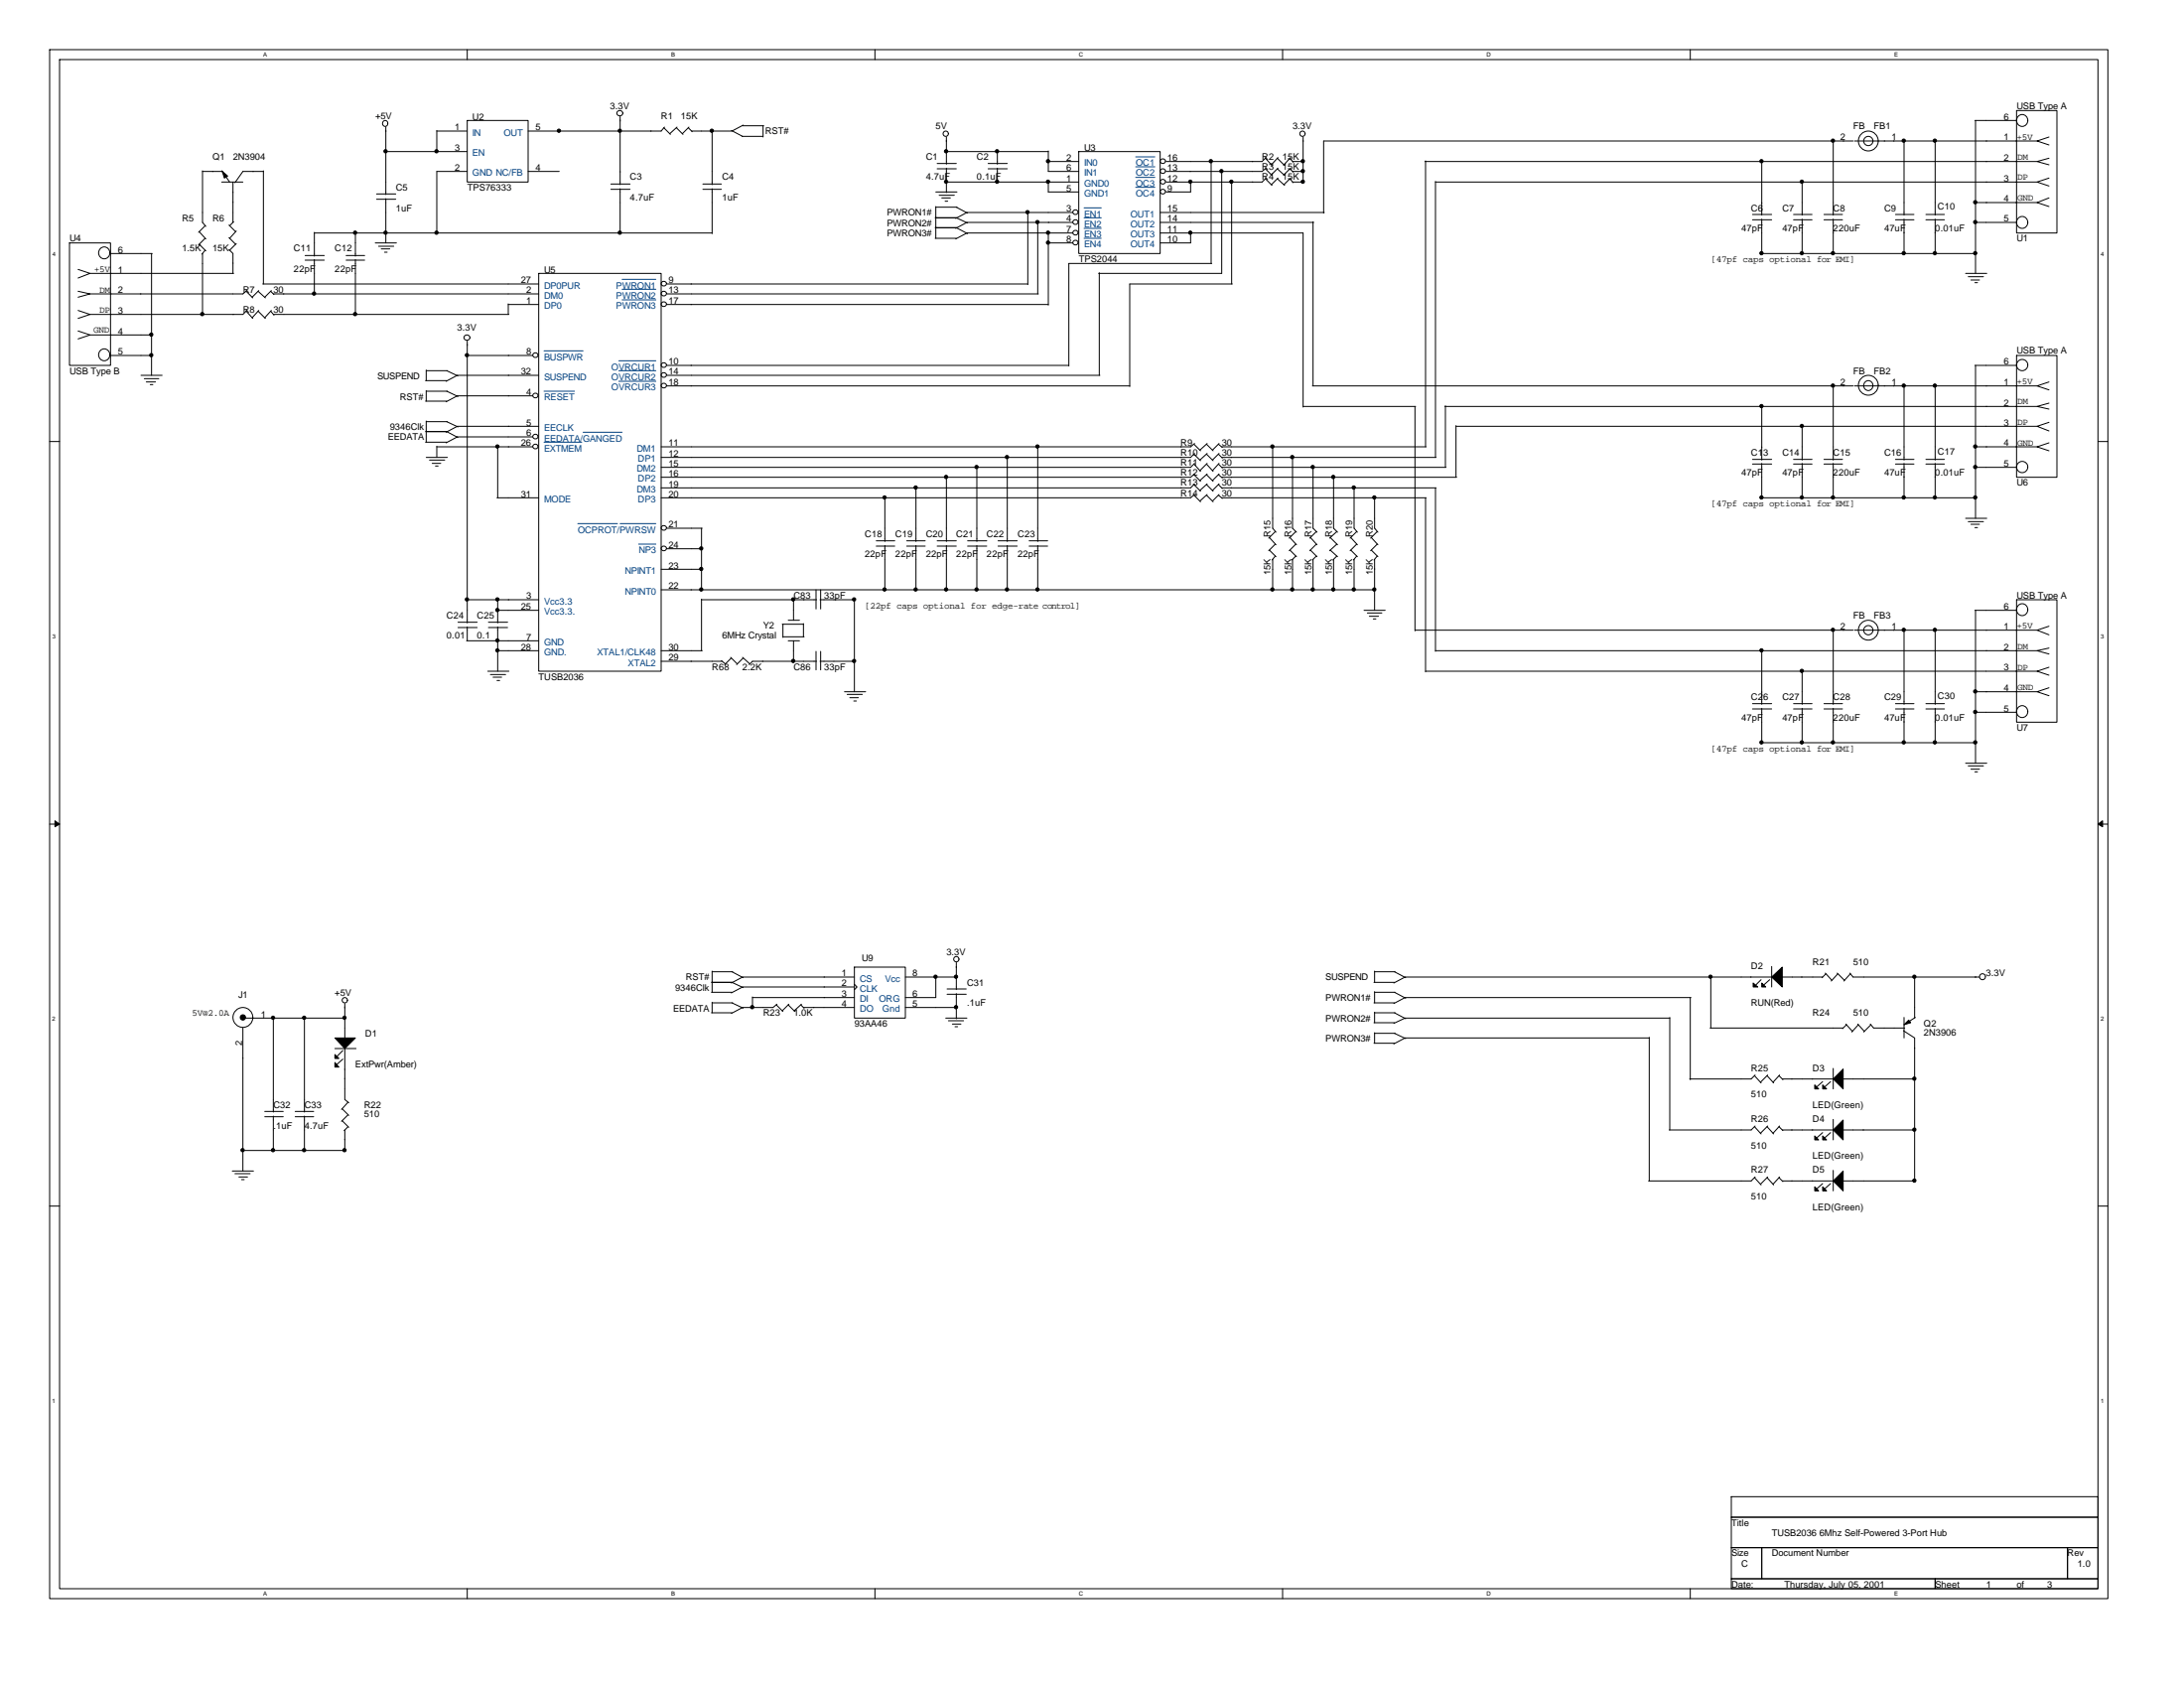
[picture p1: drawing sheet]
<svg xmlns="http://www.w3.org/2000/svg" width="279mm" height="216mm" viewBox="0 0 279 216" stroke-linecap="round" stroke-linejoin="round" font-family="sans-serif">
<g fill="none" stroke="#000" stroke-width=".13">
<path d="M6.3 6.3h263.4v198.2h-263.4zM7.6 7.6h260.8v195.6h-260.8zM49.4 16.3v8.6M49.4 19.4h10.4M49.6 15.7a.33 .33 0 0 0-.2-.3 .33 .33 0 0 0-.4 .2 .36 .36 0 0 0 0 .4 .36 .36 0 0 0 .4 .1l.2-.3M55.9 16.8h3.9M55.9 16.7v2.7M59.8 15.4h7.8v7.9h-7.8zM59.8 6.3v1.3M79.3 14.9v8.7M84.9 16.3l.9 .9M85 16.3l-.4 .5h-17"/>
<path d="M86.5 16.3l.9 .9M86.6 16.3l-.9 .8M88.1 16.3l.5 .5M88.1 16.3l-.8 .8M91.1 16.7v6.9M93.6 16.7l1.4 .7M94.9 17.4h2.7M95 16.1h2.7M95.1 16l-1.5 .8h-5.1M97.6 16.1v1.4M111.9 6.3v1.3M121 19.4h13.1"/>
<path d="M121.1 17.5v3.5M127.6 19.4v1.6M134.1 19.3v2.6h3.9M138 19.4h10.4v13h-10.4zM164.1 6.3v1.3M166.7 17.5v5.8h-1.3M216.2 6.3v1.3M234.5 17.9v9.6M237.1 18h-67.8v9.3M237.2 18h23.4M243.6 17.9v9.6M247.6 17.9v9.6"/>
<path d="M252.6 15.4h5.4M252.7 15.4v19.6M258 14.1h5.1v15.7h-5.1zM262.1 17.5l-1.5 .5 1.5 .5M8.9 31.1h5.2v15.6h-5.2zM10 34.5l1.5 .5-1.5 .6M10 37.3l1.5 .3-1.5 .4M10 39.7l1.5 .5-1.5 .5M11.5 35h18.4M14.1 32.4h5.4M19.4 32.4v15.6M25.5 31.2l.8 .9"/>
<path d="M25.5 29.6l.8 1M25.9 21.9h2.5M25.9 21.8v6.6l.4 .6M25.9 32.4v7.9M26.2 28.9l-.8 .8M26.2 30.5l-.8 .8M26.2 32l-.4 .5M28.4 23.3h2.7M28.4 21.8l1 1.5M29.3 31.9l.5 .5v2.6M29.3 30.4l.8 .8M29.3 28.8l.8 .8"/>
<path d="M29.8 23.3v5.1M29.9 28.4l-.5 .5M30.2 31.2l-.8 .8M30.2 29.5l-.8 1M31.5 37.3l.8 .8M31.5 39.8l.8 .9M31.6 37.2l-.5 .4h-19.6M31.6 39.7l-.5 .5h-19.6M33 37.3l1 .8M33 39.8l1 .9M33.1 37.2l-.8 .8M33.1 39.7l-.8 .9"/>
<path d="M33.6 36.3h35.3M33.7 21.9h-2.6l-1 1.5M33.7 21.8v14.5M34.6 37.3l.5 .4M34.6 39.8l.5 .5M34.7 37.2l-.8 .8M34.7 39.7l-.8 .9M35 37.6h33.9M39 33.3h2.5M39 32.7h2.5M40.2 29.7v3.1M40.2 33.2v4.5"/>
<path d="M40.2 29.8h50.9M44.3 33.3h2.4M44.3 32.7h2.4M45.5 29.7v3.1M45.5 33.2v7.1M48 31.1h2.7M48.2 25.5h2.4M48.2 24.8h2.4M48.4 31.5h2M48.8 31.8h1.1M49.2 32.3h.3M49.4 25.4v5.7"/>
<path d="M59.8 21.9h-3.9v8M65 38.9h3.9M65 38.9v1.3M67.6 21.9h3.9M68.9 35h15.7v50.9h-15.7zM78.1 24.2h2.5M78.1 23.5h2.5M79.3 24.1v5.8M85.3 36.2a.32 .32 0 0 0-.5-.2 .32 .32 0 0 0-.1 .5 .34 .34 0 0 0 .6-.2M85.3 37.5a.32 .32 0 0 0-.5-.2 .32 .32 0 0 0-.1 .5 .34 .34 0 0 0 .6-.3M85.3 38.9a.32 .32 0 0 0-.5-.3 .32 .32 0 0 0-.1 .6 .34 .34 0 0 0 .6-.3M85.3 37.6h47.5"/>
<path d="M85.3 38.9h48.8M85.3 36.3h46.2M89.9 24.2h2.4M89.9 23.5h2.4M91.1 24.1v5.8M119.6 27.9h2.8M119.6 29.1h2.8M119.6 30.5h2.7M119.7 24.6h2.7M119.7 26.4v4.1M119.7 26.5h2.7M119.9 21.6h2.4"/>
<path d="M119.9 20.9h2.4M120.1 25h2M120.5 25.3h1.1M120.9 25.7h.3M121.1 21.5v3.1M121.1 23.3h16.9M122.3 26.5l1.5 .8M122.3 27.9l1.5 .6M122.3 29.1l1.5 .8M126.4 21.6h2.5M126.4 20.9h2.5M127.6 21.5v1.8"/>
<path d="M131.5 27.2v9.2M132.8 28.4v9.2M134.1 23.2v1.4h3.9M134.1 31.1h3.1M134.1 20.7h3.9M134.1 29.7v9.3M137.2 28.4h-13.5l-1.4 .8M137.2 27.2h-13.5l-1.4 .7M137.2 29.8h-13.5l-1.4 .8M137.9 28.4a.32 .32 0 0 0-.5-.3 .32 .32 0 0 0 0 .6 .34 .34 0 0 0 .5-.3M137.9 27.1a.32 .32 0 0 0-.5-.2 .32 .32 0 0 0 0 .5 .34 .34 0 0 0 .5-.3M137.9 29.7a.32 .32 0 0 0-.5-.2 .32 .32 0 0 0 0 .5 .34 .34 0 0 0 .5-.2"/>
<path d="M137.9 31a.32 .32 0 0 0-.5-.2 .32 .32 0 0 0 0 .5 .34 .34 0 0 0 .5-.3M140.6 34.9v13.1M148.4 29.8h18.3v22.3M148.4 28.4h19.7M148.4 27.2h21M149.1 20.6a.32 .32 0 0 0-.5-.3 .32 .32 0 0 0 0 .6 .34 .34 0 0 0 .5-.3M149.1 21.8a.32 .32 0 0 0-.5-.2 .32 .32 0 0 0 0 .5 .34 .34 0 0 0 .5-.2M149.1 23.2a.32 .32 0 0 0-.5-.2 .32 .32 0 0 0 0 .5 .34 .34 0 0 0 .5-.3M149.1 24.5a.32 .32 0 0 0-.5-.3 .32 .32 0 0 0 0 .6 .34 .34 0 0 0 .5-.3M152.3 23.2v1.4h-3.1M152.3 29.7v1.4h-3.9M154.9 20.6v13.1"/>
<path d="M155 33.7h-18.3v13.1M156.3 21.8v13.2h-15.8M157.6 23.2v13.1M157.6 36.3h-13.1v13.1M161.9 22.9l.8 .8M161.9 20.2l.8 1M161.9 21.6l.8 .8M162 22.8l-.5 .5h-12.3M162 20.2l-.5 .5h-12.3M162 21.5l-.5 .4h-12.3M163.4 22.9l.9 .8M163.4 20.2l.9 1"/>
<path d="M163.4 21.6l.9 .8M163.5 22.8l-.9 .8M163.5 20.2l-.9 .9M163.5 21.5l-.9 .9M165 22.9l.4 .5M165 20.2l.4 .5M165 21.6l.4 .4M165.1 22.8l-.8 .8M165.1 20.2l-.8 .9M165.1 21.5l-.8 .9M165.4 20.7h1.3M165.4 21.9h1.3"/>
<path d="M168 28.4v21M182.3 20.7h78.3M182.4 20.6v36.6M183.6 23.3h77M183.6 23.2v35.3M224.2 28.1h2.5M224.2 27.4h2.5M225.4 20.7v6.8M225.4 28v4.5M225.4 32.4h27.4M229.4 28.1h2.4M229.4 27.4h2.4"/>
<path d="M230.5 23.2v4.3M230.5 28v4.5M233.3 28.1h2.4M233.3 27.4h2.4M234.5 28v4.4M242.5 28.1h2.4M242.5 27.4h2.4M243.6 28v4.4M246.4 28.1h2.4M246.4 27.4h2.4M247.6 28v4.4M251.5 35h2.7"/>
<path d="M251.8 35.4h1.9M252.1 35.8h1.1M252.6 36.2h.4M252.6 28.4h5.4M252.7 25.9h7.9M262.1 20.2l-1.5 .5 1.5 .4M262.1 22.8l-1.5 .5 1.5 .5M262.1 25.3l-1.5 .6 1.5 .5M6.3 56.5h1.3M10 42.3l1.5 .5-1.5 .5M11.5 42.8h8M14.1 45.5h5.4"/>
<path d="M18 48h2.7M18.5 48.4h1.8M18.7 48.9h1.2M19.2 49.2h.4M35 40.2h30.1M54.4 51.3h2.7M54.4 48.7h2.7M54.4 55.2h2.8M54.4 56.6h2.7M54.5 58.5h2.7M54.5 47.3v1.4M54.5 50v1.3"/>
<path d="M54.5 53.8v2.8M54.5 50h2.7M54.5 47.4h2.7M54.5 53.9h2.7M54.9 58.8h2M55.3 59.3h1.1M55.7 59.6h.3M55.9 57.2h12.3M55.9 57.1v1.4M57.1 50l1.5 .7M57.1 47.4l1.5 .7M57.1 53.9l1.5 .7"/>
<path d="M57.1 55.2l1.5 .8M58.4 55.9h9.8M58.5 55.9l-1.4 .7M59.8 43.6v36.1M59.8 45.5h8.4M63.7 57.1v6.6M68.2 50.6h-9.7l-1.4 .8M68.8 57.1a.32 .32 0 0 0-.4-.3 .32 .32 0 0 0-.1 .6 .34 .34 0 0 0 .5-.3M68.8 55.8a.32 .32 0 0 0-.4-.2 .32 .32 0 0 0-.1 .5 .34 .34 0 0 0 .5-.3M68.8 50.5a.32 .32 0 0 0-.4-.2 .32 .32 0 0 0-.1 .5 .34 .34 0 0 0 .5-.2M68.8 45.4a.32 .32 0 0 0-.4-.3 .32 .32 0 0 0-.1 .6 .34 .34 0 0 0 .5-.3M68.9 48h-10.4l-1.4 .8"/>
<path d="M68.9 54.5h-10.4l-1.4 .8M85.3 46.7a.32 .32 0 0 0-.5-.3 .32 .32 0 0 0-.1 .5 .34 .34 0 0 0 .6-.2M85.3 49.3a.32 .32 0 0 0-.5-.3 .32 .32 0 0 0-.1 .6 .34 .34 0 0 0 .6-.3M85.3 47.9a.32 .32 0 0 0-.5-.2 .32 .32 0 0 0-.1 .5 .34 .34 0 0 0 .6-.2M85.3 48h55.4M85.3 49.4h59.2M85.3 46.7h51.4M125 59.7v9.6M128.9 58.4v10.9M132.8 57.1v12.2M152.7 56.8l.9 .9M152.7 58.1l.9 .8"/>
<path d="M152.7 59.4l.9 .9M152.8 58l-.5 .5h-67.7M152.8 56.7l-.5 .5h-67.7M152.8 59.3l-.5 .5h-67.7M154.3 56.8l.9 .9M154.3 58.1l.9 .8M154.3 59.4l.9 .9M154.4 56.7l-.9 .9M154.4 58l-.9 .8M154.4 59.3l-.9 .9M155.9 56.8l.5 .4M155.9 58.1l.5 .5"/>
<path d="M155.9 59.4l.5 .5M156 56.7l-.9 .9M156 58l-.9 .8M156 59.3l-.9 .9M156.3 58.5h27.4M156.3 57.2h26.2M156.3 59.8h28.7M162.8 57.1v10.5l.4 .5M165.4 58.4v9.2l.5 .5M166.7 52h14.4M167.9 49.4h69.2M168 59.7v7.9l.5 .5"/>
<path d="M181 52v28.7M184.8 52h75.8M184.9 51.9v7.9M186.3 54.5h74.3M186.3 54.4v6.6M224.2 59.4h2.5M224.2 58.8h2.5M225.4 52v6.8M225.4 59.3v4.5M229.4 59.4h2.4M229.4 58.8h2.4M230.5 54.4v4.4"/>
<path d="M230.5 59.3v4.5M233.3 59.4h2.4M233.3 58.8h2.4M234.5 49.3v9.5M234.5 59.3v4.4M237.2 49.4h23.4M239.6 49.3a.59 .59 0 0 0-.9-.5 .59 .59 0 0 0 0 1 .59 .59 0 0 0 .9-.5M242.5 59.4h2.4M242.5 58.8h2.4M243.6 49.3v9.5M243.6 59.3v4.4M246.4 59.4h2.4"/>
<path d="M246.4 58.8h2.4M247.6 49.3v9.5M247.6 59.3v4.4M252.6 59.8h5.4M252.6 46.7h5.4M252.7 57.2h7.9M252.7 46.7v19.6M258 45.5h5.1v15.5h-5.1zM259.4 59.7a.72 .72 0 0 0-1.1-.6 .72 .72 0 0 0 0 1.2 .72 .72 0 0 0 1.1-.6M259.4 46.7a.72 .72 0 0 0-1.1-.6 .72 .72 0 0 0 0 1.2 .72 .72 0 0 0 1.1-.6M262.1 48.9l-1.5 .5 1.5 .5M262.1 51.6l-1.5 .4 1.5 .3"/>
<path d="M262.1 54l-1.5 .5 1.5 .6M262.1 56.6l-1.5 .6 1.5 .5M268.4 56.5h1.3M58.6 79.6h2.4M59.8 76.7h9.1M62.5 79.6h2.4M63.6 78.1h5.3M63.6 63.7h5.3M63.7 76.6v3.1M84.6 72.8h5.2M84.6 75.4h91.3M85.3 67.5a.32 .32 0 0 0-.5-.3 .32 .32 0 0 0-.1 .6 .34 .34 0 0 0 .6-.3"/>
<path d="M85.3 70.1a.32 .32 0 0 0-.5-.2 .32 .32 0 0 0-.1 .5 .34 .34 0 0 0 .6-.3M85.3 67.6h4.5M85.3 70.2h4.5M89.7 76.7h14.8M89.7 67.6v7.9M89.7 76.6v6.6M100.1 79.8h2.7M100.2 79.8v1.7M100.8 79.3h1.5M101.5 76.6v2.7M102.8 79.8v1.6M104.4 75.4v2.5"/>
<path d="M104.9 76.7h4.5M105 75.4v2.5M109.3 76.7v11.8M112.1 69.8h2.4M112.1 69.2h2.4M113.2 63.6v5.7M113.2 69.8v5.7M116 69.8h2.4M116 69.2h2.4M117.2 62.3v7M117.2 69.8v5.7M119.9 69.8h2.4"/>
<path d="M119.9 69.2h2.4M121.1 61v8.3M121.1 69.8v5.7M123.8 69.8h2.4M123.8 69.2h2.4M125 69.8v5.7M127.7 69.8h2.4M127.7 69.2h2.4M128.9 69.8v5.7M131.7 69.8h2.3M131.7 69.2h2.3M132.8 69.8v5.7"/>
<path d="M152.7 60.7l.9 .9M152.7 62l.9 .8M152.7 63.3l.9 .9M152.8 60.6l-.5 .4h-67.7M152.8 61.9l-.5 .5h-67.7M152.8 63.2l-.5 .5h-67.7M154.3 60.7l.9 .9M154.3 62l.9 .8M154.3 63.3l.9 .9M154.4 60.6l-.9 .9M154.4 61.9l-.9 .8M154.4 63.2l-.9 .9"/>
<path d="M155.9 60.7l.5 .4M155.9 62l.5 .5M155.9 63.3l.5 .5M156 60.6l-.9 .9M156 61.9l-.9 .8M156 63.2l-.9 .9M156.3 61h30.1M156.3 62.4h27.4M156.3 63.7h26.2M162.4 68.7l.8 1M162.4 70.4l.8 .8M162.8 71.5v4"/>
<path d="M163.2 68l-.9 .8M163.2 69.6l-.9 .8M163.2 71.1l-.5 .5M165 68.7l.9 1M165 70.4l.9 .8M165.4 71.5v4M165.8 68l-.9 .8M165.8 69.6l-.9 .8M165.8 71.1l-.5 .5M167.6 68.7l.9 1M167.6 70.4l.9 .8M168 71.5v4"/>
<path d="M168.4 68l-.8 .8M168.4 69.6l-.8 .8M168.4 71.1l-.5 .5M170.2 68.7l.9 1M170.2 70.4l.9 .8M170.6 61v6.6l.5 .5M170.6 71.5v4M171 68l-.9 .8M171 69.6l-.9 .8M171 71.1l-.5 .5M172.8 68.7l.9 1M172.8 70.4l.9 .8"/>
<path d="M173.2 62.3v5.3l.5 .5M173.2 71.5v4M173.6 68l-.9 .8M173.6 69.6l-.9 .8M173.6 71.1l-.5 .5M174.5 78.1h2.7M174.9 78.4h1.9M175.2 78.8h1.2M175.4 68.7l.9 1M175.4 70.4l.9 .8M175.7 79.2h.3M175.9 63.6v4l.4 .5"/>
<path d="M175.9 71.5v6.6M176.2 68l-.9 .8M176.2 69.6l-.9 .8M176.2 71.1l-.4 .5M182.4 63.7v22.2M183.6 62.4v20.9M225.4 63.7h27.4M251.5 66.3h2.7M251.8 66.7h1.9M252.1 67.1h1.1M252.6 78.1h5.4M252.6 67.5h.4"/>
<path d="M252.7 78.1v19.5M258 76.7h5.1v15.7h-5.1zM58.6 80.3h2.4M59.7 82h9.2M59.8 80.2v1.8M62.4 85.9h2.7M62.5 80.3h2.4M62.7 86.3h2M63.1 86.6h1.1M63.6 87h.3M63.6 83.2h5.3M63.7 80.2v5.7"/>
<path d="M84.6 84.6h7.8M84.6 83.2h5.2M92.3 84.5l.5 .4M93.5 84.1l.8 .8M93.6 84.2l-.9 .8M95 84.1l.9 .8M95.1 84.2l-.9 .8M100.2 81.4h2.7M100.8 82h1.5M101.5 82v2.7M104.4 83.3v2.4M104.5 84.6h-8.2l-.5 .4"/>
<path d="M104.9 84.6h4.5M105 83.3v2.4M108 88.5h2.7M108.4 88.8h1.9M108.7 89.2h1.1M109.2 89.7h.4M181 80.6h56.1M182.4 85.9h78.2M183.6 83.2h77M224.2 90.7h2.5M224.2 90h2.5M225.4 83.2v6.9"/>
<path d="M225.4 90.6v4.5M225.4 95h27.4M229.4 90.7h2.4M229.4 90h2.4M230.5 85.8v4.3M230.5 90.6v4.5M233.3 90.7h2.4M233.3 90h2.4M234.5 80.5v9.6M234.5 90.6v4.4M237.2 80.6h23.4M242.5 90.7h2.4"/>
<path d="M242.5 90h2.4M243.6 80.5v9.6M243.6 90.6v4.4M246.4 90.7h2.4M246.4 90h2.4M247.6 80.5v9.6M247.6 90.6v4.4M251.5 97.6h2.7M251.8 98h1.9M252.1 98.4h1.1M252.6 98.7h.4M252.6 91.1h5.4"/>
<path d="M252.7 88.5h7.9M262.1 80.1l-1.5 .5 1.5 .6M262.1 82.9l-1.5 .3 1.5 .5M262.1 85.3l-1.5 .6 1.5 .5M262.1 88l-1.5 .5 1.5 .5M6.3 105.4h1.3M268.4 105.4h1.3M31.1 131.5v18.3M31.4 130.2h12.8M35 130.1v12.1M38.9 130.1v12.1M42.8 134.1h2.8"/>
<path d="M43.9 134.4l-.8 .7M43.9 135.5l-.8 .6M44.1 128.4v4.4M44.1 134.1v6.5l.5 .5M91 125.6h2.7M91 126.9h2.6M91 129.5h2.6M91.1 124.2v2.7M91.1 128.2v1.3M91.1 124.3h2.6M91.1 128.3h2.6M93.6 124.3l1.5 .8"/>
<path d="M93.6 125.6l1.5 .7M93.6 128.3l1.5 .6M96.3 127.6h13M96.3 127.5v1.4M99.3 128.5l.9 .9M99.4 128.4l-.5 .5h-3.9l-1.4 .7M100.8 128.5l.9 .9M100.9 128.4l-.8 .9M102.4 128.5l.5 .4M102.5 128.4l-.9 .9M102.8 128.9h6.5M109.3 123.7h6.5v6.5h-6.5z"/>
<path d="M109.3 125.9l.3 .3-.3 .4M109.3 125h-14.3l-1.4 .7M109.3 126.2h-14.3l-1.4 .8M115.8 125h6.6M115.8 128.9h6.6M119.7 124.9v2.7h-3.9M121 130.2h2.7M121.2 127.2h2.4M121.2 126.5h2.4M121.3 130.6h2M121.8 131h1.1M122.2 131.3h.3"/>
<path d="M122.3 123.1v3.5M122.3 127.1v3.2M175.8 125.6h2.6M175.8 128.3h2.6M175.8 130.8h2.6M175.8 133.4h2.6M175.9 124.2v1.4M175.9 126.8v1.5M175.9 129.5v1.3M175.9 132.1v1.3M175.9 124.3h2.6M175.9 126.9h2.6"/>
<path d="M175.9 129.5h2.6M175.9 132.2h2.6M178.4 124.3l1.4 .8M178.4 126.9l1.4 .8M178.4 129.5l1.4 .8M178.4 132.2l1.4 .6M179.7 130.2h33.9M179.7 132.8h31.3M179.7 130.2l-1.4 .7M179.7 132.8l-1.4 .7M211 132.7v18.3M213.6 130.1v14.4"/>
<path d="M216.2 127.6v10.5M216.3 127.6h-36.6l-1.4 .8M218.8 131.5h17M218.9 124.9v6.6M224.5 137.6l.8 .9M224.5 137.5l-.5 .5h-7.8M225.3 125.3l-.7 .7M226.1 137.6l.8 .9M226.1 137.5l-.9 .9M226.4 125.3l-.8 .7M226.7 125h-47l-1.4 .7M226.7 123.6v2.6"/>
<path d="M227.6 137.6l.5 .5M227.7 137.5l-.9 .9M227.9 125h5.3M228 138h6.5M233.2 138.3l-.8 .7M233.5 124.5l.9 .9M233.6 124.5l-.5 .6M234.2 138.3l-.8 .7M234.5 136.7v2.6M235 124.5l1 .9M235.1 124.5l-.8 1M235.7 138h9.3"/>
<path d="M236.1 131l.9 .9M236.2 131.1l-.5 .5M236.6 124.5l.5 .5h16.1M236.7 124.5l-.8 1M237.7 131l.8 .9M237.7 131.1l-.8 .9M239.3 131l.4 .5h4M239.4 131.1l-1 .9M243.5 131.8l1.4 1v18.3M243.6 130.1v2.7M244.9 124.9v5.3M245 130.1l-1.4 1"/>
<path d="M254 124.9a.38 .38 0 0 0-.6-.3 .38 .38 0 0 0 0 .6 .38 .38 0 0 0 .6-.3M6.3 154.3h1.3M29.7 149.8h2.7M30.1 150.1h1.9M30.6 150.5h1.1M30.9 150.9h.3M31 147.2h13.2M33.9 142.8h2.3M33.9 142.2h2.3M35 142.7v4.5M37.8 142.8h2.3M37.8 142.2h2.3"/>
<path d="M38.9 142.7v4.5M43.8 141.8l.8 .9M43.8 143.3l.8 .9M44.1 144.5v2.7M44.5 141l-.8 .9M44.5 142.6l-.8 .8M44.5 144.1l-.5 .5M224.5 150.6l.8 1M224.5 144.1l.8 .9M224.5 150.5l-.5 .5h-13.1M224.5 144l-.5 .5h-10.5M226.1 150.6l.8 1"/>
<path d="M226.1 144.1l.8 .9M226.1 150.5l-.9 1M226.1 144l-.9 .9M227.6 150.6l.5 .5M227.6 144.1l.5 .5M227.7 150.5l-.9 1M227.7 144l-.9 .9M228 151h6.5M228 144.5h6.5M233.2 151.4l-.8 .7M233.2 144.9l-.8 .6M234.2 151.4l-.8 .7"/>
<path d="M234.2 144.9l-.8 .6M234.5 143.2v2.6M234.5 149.7v2.6M235.7 151h9.3M235.7 144.5h9.2M268.4 154.3h1.3M221.5 191.4h46.9v2.7h-46.9zM221.5 194.1h46.9v3.9h-46.9zM221.5 198h3.9v3.9h-3.9zM225.4 198h39.1v3.9h-39.1zM264.5 198h3.9v3.9h-3.9zM59.8 203.2v1.3"/>
<path d="M111.9 203.2v1.3M164.1 203.2v1.3M216.2 203.2v1.3M221.5 201.9h26.1v1.3h-26.1zM247.6 201.9h20.8v1.3h-20.8z"/>
<circle cx="79.3" cy="14.5" r=".36"/>
<circle cx="121" cy="17.1" r=".34"/>
<circle cx="166.6" cy="17.1" r=".34"/>
<circle cx="239" cy="18" r="1.27"/>
<circle cx="239" cy="18" r=".59"/>
<circle cx="258.7" cy="15.4" r=".74"/>
<circle cx="13.3" cy="32.3" r=".74"/>
<circle cx="258.7" cy="28.4" r=".74"/>
<circle cx="13.3" cy="45.4" r=".74"/>
<circle cx="59.8" cy="43.2" r=".36"/>
<circle cx="239" cy="49.3" r="1.27"/>
<circle cx="258.7" cy="78" r=".74"/>
<circle cx="239" cy="80.6" r="1.27"/>
<circle cx="239" cy="80.6" r=".59"/>
<circle cx="258.7" cy="91" r=".74"/>
<circle cx="31.1" cy="130.1" r="1.27"/>
<circle cx="44.1" cy="127.9" r=".34"/>
<circle cx="122.3" cy="122.7" r=".34"/>
</g>
<g fill="#000" stroke="#000" stroke-width=".13">
<path d="M28.4 21.9l.7 .6-.4 .3z" fill-rule="evenodd"/>
<path d="M7 105l.6 .4-.6 .3z" fill-rule="evenodd"/>
<path d="M268.4 105.4l.6-.4v.7z" fill-rule="evenodd"/>
<path d="M42.8 132.8h2.7l-1.4 1.3z" fill-rule="evenodd"/>
<path d="M42.8 134.9l.5 .5h-.5z" fill-rule="evenodd"/>
<path d="M42.8 135.9l.5 .6h-.5z" fill-rule="evenodd"/>
<path d="M224.3 125.7l.6 .5h-.6z" fill-rule="evenodd"/>
<path d="M225.4 125.7l.5 .5h-.5z" fill-rule="evenodd"/>
<path d="M226.7 125l1.3-1.3v2.5z" fill-rule="evenodd"/>
<path d="M232.2 138.8l.5 .5h-.5z" fill-rule="evenodd"/>
<path d="M233.2 138.8l.5 .5h-.5z" fill-rule="evenodd"/>
<path d="M234.5 138l1.3-1.3v2.6z" fill-rule="evenodd"/>
<path d="M244.2 130.5l.2 .3-.8 .3z" fill-rule="evenodd"/>
<path d="M232.2 151.8l.5 .5h-.5z" fill-rule="evenodd"/>
<path d="M232.2 145.3l.5 .5h-.5z" fill-rule="evenodd"/>
<path d="M233.2 151.8l.5 .5h-.5z" fill-rule="evenodd"/>
<path d="M233.2 145.3l.5 .5h-.5z" fill-rule="evenodd"/>
<path d="M234.5 151l1.3-1.2v2.5z" fill-rule="evenodd"/>
<path d="M234.5 144.5l1.3-1.2v2.5z" fill-rule="evenodd"/>
</g>
<g fill="#000" stroke="#000" stroke-width=".13">
<circle cx="49.3" cy="19.3" r=".21"/>
<circle cx="55.8" cy="19.3" r=".21"/>
<circle cx="71.5" cy="16.7" r=".21"/>
<circle cx="79.3" cy="16.7" r=".21"/>
<circle cx="91.1" cy="16.7" r=".21"/>
<circle cx="121" cy="19.3" r=".21"/>
<circle cx="127.6" cy="19.3" r=".21"/>
<circle cx="234.5" cy="18" r=".21"/>
<circle cx="243.5" cy="18" r=".21"/>
<circle cx="247.5" cy="18" r=".21"/>
<circle cx="40.2" cy="37.5" r=".21"/>
<circle cx="45.4" cy="29.8" r=".21"/>
<circle cx="49.3" cy="29.8" r=".21"/>
<circle cx="55.8" cy="29.8" r=".21"/>
<circle cx="79.3" cy="29.8" r=".21"/>
<circle cx="121" cy="23.2" r=".21"/>
<circle cx="127.6" cy="23.2" r=".21"/>
<circle cx="131.4" cy="27.1" r=".21"/>
<circle cx="132.7" cy="28.4" r=".21"/>
<circle cx="134.1" cy="31" r=".21"/>
<circle cx="134.1" cy="29.8" r=".21"/>
<circle cx="134.1" cy="23.2" r=".21"/>
<circle cx="134.1" cy="20.6" r=".21"/>
<circle cx="152.3" cy="29.8" r=".21"/>
<circle cx="152.3" cy="23.2" r=".21"/>
<circle cx="154.9" cy="20.6" r=".21"/>
<circle cx="156.3" cy="21.9" r=".21"/>
<circle cx="157.5" cy="23.2" r=".21"/>
<circle cx="166.7" cy="20.6" r=".21"/>
<circle cx="166.7" cy="23.2" r=".21"/>
<circle cx="166.7" cy="21.9" r=".21"/>
<circle cx="225.3" cy="32.4" r=".21"/>
<circle cx="225.3" cy="20.6" r=".21"/>
<circle cx="230.5" cy="32.4" r=".21"/>
<circle cx="230.5" cy="23.2" r=".21"/>
<circle cx="234.5" cy="32.4" r=".21"/>
<circle cx="243.5" cy="32.4" r=".21"/>
<circle cx="247.5" cy="32.4" r=".21"/>
<circle cx="252.7" cy="25.9" r=".21"/>
<circle cx="252.7" cy="28.4" r=".21"/>
<circle cx="252.7" cy="32.4" r=".21"/>
<circle cx="19.3" cy="42.8" r=".21"/>
<circle cx="19.3" cy="45.4" r=".21"/>
<circle cx="25.9" cy="40.2" r=".21"/>
<circle cx="45.4" cy="40.2" r=".21"/>
<circle cx="59.7" cy="45.4" r=".21"/>
<circle cx="63.6" cy="57.1" r=".21"/>
<circle cx="124.9" cy="59.7" r=".21"/>
<circle cx="128.8" cy="58.5" r=".21"/>
<circle cx="132.7" cy="57.1" r=".21"/>
<circle cx="162.8" cy="57.1" r=".21"/>
<circle cx="165.3" cy="58.5" r=".21"/>
<circle cx="167.9" cy="59.7" r=".21"/>
<circle cx="225.3" cy="51.9" r=".21"/>
<circle cx="230.5" cy="54.5" r=".21"/>
<circle cx="234.5" cy="49.3" r=".21"/>
<circle cx="243.5" cy="49.3" r=".21"/>
<circle cx="247.5" cy="49.3" r=".21"/>
<circle cx="252.7" cy="59.7" r=".21"/>
<circle cx="252.7" cy="57.1" r=".21"/>
<circle cx="59.7" cy="76.7" r=".21"/>
<circle cx="63.6" cy="78" r=".21"/>
<circle cx="63.6" cy="76.7" r=".21"/>
<circle cx="89.7" cy="70.1" r=".21"/>
<circle cx="89.7" cy="75.4" r=".21"/>
<circle cx="89.7" cy="72.8" r=".21"/>
<circle cx="101.5" cy="76.7" r=".21"/>
<circle cx="109.3" cy="76.7" r=".21"/>
<circle cx="113.2" cy="75.4" r=".21"/>
<circle cx="113.2" cy="63.6" r=".21"/>
<circle cx="117.1" cy="75.4" r=".21"/>
<circle cx="117.1" cy="62.4" r=".21"/>
<circle cx="121" cy="75.4" r=".21"/>
<circle cx="121" cy="61" r=".21"/>
<circle cx="124.9" cy="75.4" r=".21"/>
<circle cx="128.8" cy="75.4" r=".21"/>
<circle cx="132.7" cy="75.4" r=".21"/>
<circle cx="162.8" cy="75.4" r=".21"/>
<circle cx="165.3" cy="75.4" r=".21"/>
<circle cx="167.9" cy="75.4" r=".21"/>
<circle cx="170.6" cy="75.4" r=".21"/>
<circle cx="170.6" cy="61" r=".21"/>
<circle cx="173.2" cy="75.4" r=".21"/>
<circle cx="173.2" cy="62.4" r=".21"/>
<circle cx="175.8" cy="75.4" r=".21"/>
<circle cx="175.8" cy="63.6" r=".21"/>
<circle cx="225.3" cy="63.6" r=".21"/>
<circle cx="230.5" cy="63.6" r=".21"/>
<circle cx="234.5" cy="63.6" r=".21"/>
<circle cx="243.5" cy="63.6" r=".21"/>
<circle cx="247.5" cy="63.6" r=".21"/>
<circle cx="252.7" cy="63.6" r=".21"/>
<circle cx="63.6" cy="83.2" r=".21"/>
<circle cx="63.6" cy="81.9" r=".21"/>
<circle cx="101.5" cy="84.5" r=".21"/>
<circle cx="109.3" cy="84.5" r=".21"/>
<circle cx="225.3" cy="95" r=".21"/>
<circle cx="225.3" cy="83.2" r=".21"/>
<circle cx="230.5" cy="95" r=".21"/>
<circle cx="230.5" cy="85.8" r=".21"/>
<circle cx="234.5" cy="95" r=".21"/>
<circle cx="234.5" cy="80.6" r=".21"/>
<circle cx="243.5" cy="95" r=".21"/>
<circle cx="243.5" cy="80.6" r=".21"/>
<circle cx="247.5" cy="95" r=".21"/>
<circle cx="247.5" cy="80.6" r=".21"/>
<circle cx="252.7" cy="88.4" r=".21"/>
<circle cx="252.7" cy="95" r=".21"/>
<circle cx="252.7" cy="91.1" r=".21"/>
<circle cx="31.1" cy="130.1" r=".34"/>
<circle cx="34.9" cy="130.2" r=".21"/>
<circle cx="38.9" cy="130.2" r=".21"/>
<circle cx="44.1" cy="130.2" r=".21"/>
<circle cx="96.2" cy="128.8" r=".21"/>
<circle cx="119.7" cy="124.9" r=".21"/>
<circle cx="122.3" cy="124.9" r=".21"/>
<circle cx="122.3" cy="128.8" r=".21"/>
<circle cx="218.8" cy="124.9" r=".21"/>
<circle cx="244.9" cy="124.9" r=".21"/>
<circle cx="244.9" cy="138" r=".21"/>
<circle cx="31" cy="147.1" r=".21"/>
<circle cx="34.9" cy="147.1" r=".21"/>
<circle cx="38.9" cy="147.1" r=".21"/>
<circle cx="44.1" cy="147.1" r=".21"/>
<circle cx="244.9" cy="144.5" r=".21"/>
<circle cx="244.9" cy="151" r=".21"/>
</g>
<g fill="none" stroke="#004080" stroke-width=".13">
<path d="M79.6 35.7h4.3M79.6 37h4.3M79.6 38.4h4.3M138.7 27.9h2.2M138.7 26.6h2.2M138.7 29.2h2.2M138.7 30.5h2.2M145.3 20.1h2.4M145.3 21.3h2.4M145.3 22.7h2.4M145.3 24h2.4M69.6 56.6h4.8"/>
<path d="M69.6 50h3.9M69.6 44.9h5M74.6 55.3h5M79.2 46.1h4.7M79.2 48.8h4.7M79.2 47.4h4.7M73.9 67h5.1M79.3 67h4.6M81.7 69.6h2.2"/>
</g>
<g font-size="1.2">
<text x="48" y="15.2">+5V</text>
<text x="58.2" y="16.7">1</text>
<text x="60.5" y="15.4">U2</text>
<text x="68.5" y="16.7">5</text>
<text x="78.1" y="14">3.3V</text>
<text x="84.6" y="15.2">R1</text>
<text x="87.1" y="15.2">15K</text>
<text x="97.9" y="17.2">RST#</text>
<text x="119.7" y="16.5">5V</text>
<text x="165.4" y="16.5">3.3V</text>
<text x="235.5" y="17.9">2</text>
<text x="237.1" y="16.5">FB</text>
<text x="239.7" y="16.5">FB1</text>
<text x="242" y="17.9">1</text>
<text x="256.4" y="17.9">1</text>
<text x="256.4" y="15.3">6</text>
<text x="258" y="17.9">+5V</text>
<text x="258" y="14">USB Type A</text>
<text x="27.2" y="20.5">Q1</text>
<text x="29.8" y="20.5">2N3904</text>
<text x="58.2" y="21.8">2</text>
<text x="58.2" y="19.3">3</text>
<text x="68.5" y="21.8">4</text>
<text x="80.6" y="23">C3</text>
<text x="92.4" y="23">C4</text>
<text x="118.4" y="20.5">C1</text>
<text x="118.4" y="23">4.7uF</text>
<text x="125" y="20.5">C2</text>
<text x="125" y="23">0.1uF</text>
<text x="136.4" y="23.2">1</text>
<text x="136.4" y="20.6">2</text>
<text x="136.4" y="21.8">6</text>
<text x="138.7" y="19.3">U3</text>
<text x="149.4" y="20.6">16</text>
<text x="149.4" y="21.8">13</text>
<text x="149.4" y="23.2">12</text>
<text x="161.5" y="23">R4</text>
<text x="161.5" y="20.5">R2</text>
<text x="161.5" y="21.8">R3</text>
<text x="164.1" y="23">15K</text>
<text x="164.1" y="20.5">15K</text>
<text x="164.1" y="21.8">15K</text>
<text x="256.4" y="23.2">3</text>
<text x="256.4" y="20.6">2</text>
<text x="258.1" y="20.5">DM</text>
<text x="258.1" y="23">DP</text>
<text x="23.3" y="28.3">R5</text>
<text x="27.2" y="28.3">R6</text>
<text x="50.6" y="24.4">C5</text>
<text x="50.6" y="27">1uF</text>
<text x="59.8" y="24.4">TPS76333</text>
<text x="80.6" y="25.7">4.7uF</text>
<text x="92.4" y="25.7">1uF</text>
<text x="113.5" y="27.6">PWRON1#</text>
<text x="113.5" y="29">PWRON2#</text>
<text x="136.4" y="28.4">4</text>
<text x="136.4" y="27.1">3</text>
<text x="136.4" y="24.5">5</text>
<text x="136.4" y="29.7">7</text>
<text x="149.4" y="27.1">15</text>
<text x="149.4" y="28.4">14</text>
<text x="149.4" y="29.7">11</text>
<text x="149.4" y="24.5">9</text>
<text x="222.8" y="29.5">47pF</text>
<text x="224" y="27">C6</text>
<text x="228" y="27">C7</text>
<text x="228" y="29.5">47pF</text>
<text x="234.5" y="27">C8</text>
<text x="234.5" y="29.5">220uF</text>
<text x="241" y="27">C9</text>
<text x="241" y="29.5">47uF</text>
<text x="247.6" y="29.5">0.01uF</text>
<text x="247.9" y="26.8">C10</text>
<text x="256.4" y="25.8">4</text>
<text x="256.4" y="28.4">5</text>
<text x="258.1" y="25.7">GND</text>
<text x="8.9" y="30.9">U4</text>
<text x="12" y="34.8">+5V</text>
<text x="15.1" y="34.9">1</text>
<text x="15.1" y="32.3">6</text>
<text x="23.3" y="32.2">1.5K</text>
<text x="27.2" y="32.2">15K</text>
<text x="37.6" y="32.2">C11</text>
<text x="37.6" y="34.8">22pF</text>
<text x="42.8" y="32.2">C12</text>
<text x="42.8" y="34.8">22pF</text>
<text x="69.6" y="35">U5</text>
<text x="113.5" y="30.2">PWRON3#</text>
<text x="136.4" y="31">8</text>
<text x="138" y="33.5">TPS2044</text>
<text x="149.4" y="31">10</text>
<text x="218.9" y="33.5">[47pf caps optional for EMI]</text>
<text x="258" y="30.9">U1</text>
<text x="12.7" y="37.4">DM</text>
<text x="12.7" y="40">DP</text>
<text x="15.1" y="40.1">3</text>
<text x="15.1" y="37.5">2</text>
<text x="31.1" y="37.4">R7</text>
<text x="31.1" y="40">R8</text>
<text x="35" y="37.4">30</text>
<text x="35" y="40">30</text>
<text x="66.6" y="36.2">27</text>
<text x="67.3" y="38.9">1</text>
<text x="67.3" y="37.5">2</text>
<text x="85.5" y="36.2">9</text>
<text x="85.5" y="37.5">13</text>
<text x="85.5" y="38.9">17</text>
<text x="8.9" y="47.8">USB Type B</text>
<text x="11.9" y="42.6">GND</text>
<text x="15.1" y="42.8">4</text>
<text x="15.1" y="45.4">5</text>
<text x="58.5" y="42.3">3.3V</text>
<text x="66.6" y="47.9">32</text>
<text x="67.3" y="45.4">8</text>
<text x="85.5" y="46.7">10</text>
<text x="85.5" y="47.9">14</text>
<text x="237.1" y="47.8">FB</text>
<text x="239.7" y="47.8">FB2</text>
<text x="256.4" y="46.7">6</text>
<text x="258" y="45.2">USB Type A</text>
<text x="48.3" y="48.5">SUSPEND</text>
<text x="51.1" y="51.1">RST#</text>
<text x="67.3" y="50.5">4</text>
<text x="85.5" y="49.3">18</text>
<text x="235.5" y="49.3">2</text>
<text x="242" y="49.3">1</text>
<text x="256.4" y="49.3">1</text>
<text x="256.4" y="51.9">2</text>
<text x="258" y="49.1">+5V</text>
<text x="258.1" y="51.7">DM</text>
<text x="49.6" y="56.3">EEDATA</text>
<text x="49.9" y="55">9346Clk</text>
<text x="66.6" y="57.1">26</text>
<text x="67.3" y="55.8">6</text>
<text x="67.3" y="54.4">5</text>
<text x="85.5" y="58.4">12</text>
<text x="85.5" y="57.1">11</text>
<text x="85.5" y="59.7">15</text>
<text x="151" y="57">R9</text>
<text x="151" y="58.3">R10</text>
<text x="151" y="59.6">R11</text>
<text x="156.3" y="57">30</text>
<text x="156.3" y="58.3">30</text>
<text x="156.3" y="59.6">30</text>
<text x="224" y="58.3">C13</text>
<text x="228" y="58.3">C14</text>
<text x="234.5" y="58.3">C15</text>
<text x="241" y="58.3">C16</text>
<text x="247.9" y="58.2">C17</text>
<text x="256.4" y="54.4">3</text>
<text x="256.4" y="57.1">4</text>
<text x="256.4" y="59.7">5</text>
<text x="258.1" y="54.4">DP</text>
<text x="258.1" y="57">GND</text>
<text x="66.6" y="63.6">31</text>
<text x="85.5" y="61">16</text>
<text x="85.5" y="63.6">20</text>
<text x="85.5" y="62.3">19</text>
<text x="151" y="60.9">R12</text>
<text x="151" y="62.1">R13</text>
<text x="151" y="63.5">R14</text>
<text x="156.3" y="60.9">30</text>
<text x="156.3" y="62.1">30</text>
<text x="156.3" y="63.5">30</text>
<text x="218.9" y="64.8">[47pf caps optional for EMI]</text>
<text x="222.8" y="60.9">47pF</text>
<text x="228" y="60.9">47pF</text>
<text x="234.5" y="60.9">220uF</text>
<text x="241" y="60.9">47uF</text>
<text x="247.6" y="60.9">0.01uF</text>
<text x="258" y="62.1">U6</text>
<text x="85.5" y="67.5">21</text>
<text x="85.5" y="70.1">24</text>
<text x="110.7" y="68.7">C18</text>
<text x="110.7" y="71.3">22pF</text>
<text x="114.6" y="68.7">C19</text>
<text x="114.6" y="71.3">22pF</text>
<text x="118.4" y="68.7">C20</text>
<text x="118.4" y="71.3">22pF</text>
<text x="122.3" y="68.7">C21</text>
<text x="122.3" y="71.3">22pF</text>
<text x="126.2" y="68.7">C22</text>
<text x="126.2" y="71.3">22pF</text>
<text x="130.2" y="68.7">C23</text>
<text x="130.2" y="71.3">22pF</text>
<text x="162.6" y="68.7" transform="rotate(-90 162.6 68.7)">R15</text>
<text x="165.2" y="68.7" transform="rotate(-90 165.2 68.7)">R16</text>
<text x="167.8" y="68.7" transform="rotate(-90 167.8 68.7)">R17</text>
<text x="170.4" y="68.7" transform="rotate(-90 170.4 68.7)">R18</text>
<text x="173" y="68.7" transform="rotate(-90 173 68.7)">R19</text>
<text x="175.6" y="68.7" transform="rotate(-90 175.6 68.7)">R20</text>
<text x="66.6" y="78">25</text>
<text x="67.3" y="76.6">3</text>
<text x="85.5" y="72.7">23</text>
<text x="85.5" y="75.4">22</text>
<text x="101.5" y="76.5">C83</text>
<text x="105.4" y="76.5">33pF</text>
<text x="110.7" y="77.8">[22pf caps optional for edge-rate control]</text>
<text x="162.6" y="73.6" transform="rotate(-90 162.6 73.6)">15K</text>
<text x="165.2" y="73.6" transform="rotate(-90 165.2 73.6)">15K</text>
<text x="167.8" y="73.6" transform="rotate(-90 167.8 73.6)">15K</text>
<text x="170.4" y="73.6" transform="rotate(-90 170.4 73.6)">15K</text>
<text x="173" y="73.6" transform="rotate(-90 173 73.6)">15K</text>
<text x="175.6" y="73.6" transform="rotate(-90 175.6 73.6)">15K</text>
<text x="256.4" y="78">6</text>
<text x="258" y="76.5">USB Type A</text>
<text x="57.1" y="79.2">C24</text>
<text x="57.1" y="81.7">0.01</text>
<text x="61" y="79.2">C25</text>
<text x="61" y="81.7">0.1</text>
<text x="66.6" y="83.1">28</text>
<text x="67.3" y="81.9">7</text>
<text x="85.5" y="83.1">30</text>
<text x="92.4" y="81.7">6MHz Crystal</text>
<text x="97.6" y="80.4">Y2</text>
<text x="235.5" y="80.5">2</text>
<text x="237.1" y="79.2">FB</text>
<text x="239.7" y="79.2">FB3</text>
<text x="242" y="80.5">1</text>
<text x="256.4" y="80.5">1</text>
<text x="256.4" y="83.1">2</text>
<text x="258" y="80.4">+5V</text>
<text x="258.1" y="83.1">DM</text>
<text x="68.9" y="87">TUSB2036</text>
<text x="85.5" y="84.5">29</text>
<text x="91.1" y="85.7">R68</text>
<text x="95" y="85.7">2.2K</text>
<text x="101.5" y="85.7">C86</text>
<text x="105.4" y="85.7">33pF</text>
<text x="224" y="89.6">C26</text>
<text x="228" y="89.6">C27</text>
<text x="234.5" y="89.6">C28</text>
<text x="241" y="89.6">C29</text>
<text x="247.9" y="89.4">C30</text>
<text x="256.4" y="85.8">3</text>
<text x="256.4" y="88.4">4</text>
<text x="258.1" y="85.7">DP</text>
<text x="258.1" y="88.2">GND</text>
<text x="222.8" y="92.2">47pF</text>
<text x="228" y="92.2">47pF</text>
<text x="234.5" y="92.2">220uF</text>
<text x="241" y="92.2">47uF</text>
<text x="247.6" y="92.2">0.01uF</text>
<text x="256.4" y="91">5</text>
<text x="258" y="93.5">U7</text>
<text x="218.9" y="96.1">[47pf caps optional for EMI]</text>
<text x="87.7" y="125.4">RST#</text>
<text x="107.7" y="124.9">1</text>
<text x="110.2" y="122.9">U9</text>
<text x="116.8" y="124.9">8</text>
<text x="121.1" y="122.2">3.3V</text>
<text x="169.6" y="125.4">SUSPEND</text>
<text x="224" y="124">D2</text>
<text x="231.9" y="123.4">R21</text>
<text x="237.1" y="123.4">510</text>
<text x="254.1" y="124.8">3.3V</text>
<text x="24.6" y="130">5V@2.0A</text>
<text x="30.5" y="127.6">J1</text>
<text x="33.4" y="130.1">1</text>
<text x="42.8" y="127.3">+5V</text>
<text x="86.1" y="129.4">EEDATA</text>
<text x="86.4" y="126.7">9346Clk</text>
<text x="97.6" y="130">R23</text>
<text x="101.5" y="130">1.0K</text>
<text x="107.7" y="126.2">2</text>
<text x="107.7" y="127.5">3</text>
<text x="107.7" y="128.8">4</text>
<text x="109.3" y="131.3">93AA46</text>
<text x="116.8" y="128.8">5</text>
<text x="116.8" y="127.5">6</text>
<text x="123.7" y="126.1">C31</text>
<text x="123.7" y="128.7">.1uF</text>
<text x="169.6" y="128">PWRON1#</text>
<text x="169.6" y="130.6">PWRON2#</text>
<text x="224" y="128.7">RUN(Red)</text>
<text x="231.9" y="130">R24</text>
<text x="237.1" y="130">510</text>
<text x="246.1" y="131.3">Q2</text>
<text x="31" y="133.8" transform="rotate(-90 31 133.8)">2</text>
<text x="45.5" y="136.5">ExtPwr(Amber)</text>
<text x="46.7" y="132.6">D1</text>
<text x="169.6" y="133.3">PWRON3#</text>
<text x="224" y="137">R25</text>
<text x="231.9" y="137">D3</text>
<text x="246.1" y="132.4">2N3906</text>
<text x="35" y="141.7">C32</text>
<text x="38.9" y="141.7">C33</text>
<text x="46.6" y="141.7">R22</text>
<text x="46.6" y="142.9">510</text>
<text x="224" y="140.4">510</text>
<text x="224" y="143.5">R26</text>
<text x="231.9" y="141.7">LED(Green)</text>
<text x="231.9" y="143.5">D4</text>
<text x="35" y="144.4">.1uF</text>
<text x="38.9" y="144.4">4.7uF</text>
<text x="224" y="146.9">510</text>
<text x="231.9" y="148.3">LED(Green)</text>
<text x="224" y="150">R27</text>
<text x="224" y="153.4">510</text>
<text x="231.9" y="150">D5</text>
<text x="231.9" y="154.8">LED(Green)</text>
<text x="221.5" y="195.2">Title</text>
<text x="226.7" y="196.5">TUSB2036 6Mhz Self-Powered 3-Port Hub</text>
<text x="221.5" y="199.1">Size</text>
<text x="221.5" y="203">Date:</text>
<text x="222.8" y="200.4">C</text>
<text x="226.7" y="199.1">Document Number</text>
<text x="228.3" y="203">Thursday, July 05, 2001</text>
<text x="247.6" y="203">Sheet</text>
<text x="254.1" y="203">1</text>
<text x="258" y="203">of</text>
<text x="261.9" y="203">3</text>
<text x="264.5" y="199.1">Rev</text>
<text x="265.8" y="200.4">1.0</text>
</g>
<g font-size="1.2" fill="#004080">
<text x="60.5" y="17.4">IN</text>
<text x="64.4" y="17.4">OUT</text>
<text x="60.5" y="22.5">GND NC/FB</text>
<text x="60.5" y="20">EN</text>
<text x="138.7" y="23.9">GND0</text>
<text x="138.7" y="21.3">IN0</text>
<text x="138.7" y="22.5">IN1</text>
<text x="145.3" y="21.3">OC1</text>
<text x="145.3" y="22.5">OC2</text>
<text x="145.3" y="23.9">OC3</text>
<text x="138.7" y="29">EN2</text>
<text x="138.7" y="25.1">GND1</text>
<text x="138.7" y="27.8">EN1</text>
<text x="144.6" y="27.8">OUT1</text>
<text x="144.6" y="29">OUT2</text>
<text x="145.3" y="25.1">OC4</text>
<text x="138.7" y="30.4">EN3</text>
<text x="138.7" y="31.7">EN4</text>
<text x="144.6" y="30.4">OUT3</text>
<text x="144.6" y="31.7">OUT4</text>
<text x="69.6" y="39.5">DP0</text>
<text x="69.6" y="38.2">DM0</text>
<text x="69.6" y="36.9">DP0PUR</text>
<text x="78.8" y="36.9">PWRON1</text>
<text x="78.8" y="38.2">PWRON2</text>
<text x="78.8" y="39.5">PWRON3</text>
<text x="69.6" y="46.1">BUSPWR</text>
<text x="78.2" y="47.3">OVRCUR1</text>
<text x="69.6" y="51.2">RESET</text>
<text x="69.6" y="48.6">SUSPEND</text>
<text x="78.2" y="50">OVRCUR3</text>
<text x="78.2" y="48.6">OVRCUR2</text>
<text x="69.6" y="57.7">EXTMEM</text>
<text x="69.6" y="56.5">EEDATA/GANGED</text>
<text x="69.6" y="55.1">EECLK</text>
<text x="81.4" y="57.7">DM1</text>
<text x="81.6" y="59.1">DP1</text>
<text x="69.6" y="64.3">MODE</text>
<text x="81.4" y="60.4">DM2</text>
<text x="81.4" y="63">DM3</text>
<text x="81.6" y="61.6">DP2</text>
<text x="81.6" y="64.3">DP3</text>
<text x="73.9" y="68.2">OCPROT/PWRSW</text>
<text x="81.7" y="70.8">NP3</text>
<text x="69.6" y="77.3">Vcc3.3</text>
<text x="79.9" y="73.4">NPINT1</text>
<text x="79.9" y="76">NPINT0</text>
<text x="69.6" y="82.5">GND</text>
<text x="69.6" y="78.7">Vcc3.3.</text>
<text x="69.6" y="83.8">GND.</text>
<text x="76.4" y="83.8">XTAL1/CLK48</text>
<text x="80.3" y="85.2">XTAL2</text>
<text x="110" y="125.6">CS</text>
<text x="113.2" y="125.6">Vcc</text>
<text x="110" y="126.8">CLK</text>
<text x="110" y="128.2">DI</text>
<text x="110" y="129.5">DO</text>
<text x="112.4" y="128.2">ORG</text>
<text x="112.9" y="129.5">Gnd</text>
</g>
<g font-size=".8">
<text x="33.7" y="7.3">A</text>
<text x="85.9" y="7.3">B</text>
<text x="138" y="7.3">C</text>
<text x="190.2" y="7.3">D</text>
<text x="242.3" y="7.3">E</text>
<text x="6.7" y="32.8">4</text>
<text x="268.7" y="32.8">4</text>
<text x="6.7" y="81.6">3</text>
<text x="268.7" y="81.6">3</text>
<text x="6.7" y="130.6">2</text>
<text x="268.7" y="130.6">2</text>
<text x="6.7" y="179.4">1</text>
<text x="268.7" y="179.4">1</text>
<text x="33.7" y="204.1">A</text>
<text x="85.9" y="204.1">B</text>
<text x="138" y="204.1">C</text>
<text x="190.2" y="204.1">D</text>
<text x="242.3" y="204.1">E</text>
</g>
</svg>
